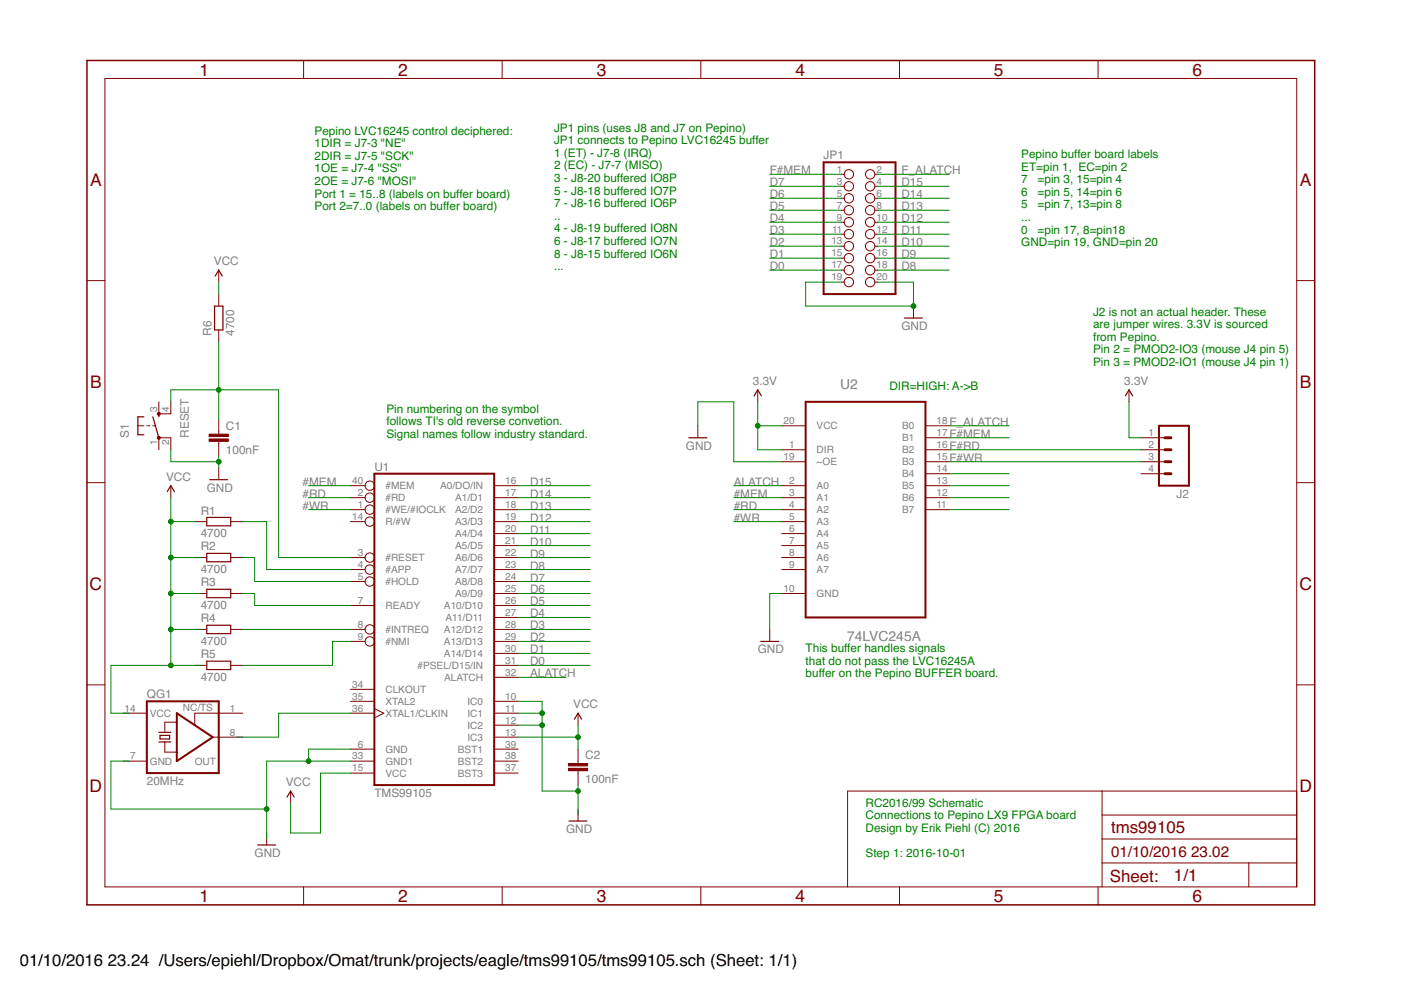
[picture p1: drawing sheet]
<svg xmlns="http://www.w3.org/2000/svg" width="297mm" height="210mm" viewBox="0 0 297 210" stroke-linecap="round" stroke-linejoin="round" font-family="sans-serif">
<path d="M174.6 34.4h15.3v28h-15.3zM170.8 85.2h25.4v45.7h-25.4zM245.7 90.3h6.4v12.7h-6.4zM79.4 100.4h25.4v66.1h-25.4zM31.1 148.7h15.3v15.2h-15.3zM37.5 151.2l7.6 5.1-7.6 5.1z" fill="none" stroke="#800000" stroke-width=".42"/>
<g fill="none" stroke="#800000" stroke-width=".21">
<path d="M22.2 16.6h252.7v171.4h-252.7zM64.4 12.8v3.8M106.5 12.8v3.8M148.6 12.8v3.8M190.7 12.8v3.8M232.8 12.8v3.8M178.4 37h.6M178.4 39.5h.6M185.5 37h.6M185.5 39.5h.6M18.4 59.5h3.8M46.4 57.3v2.5"/>
<path d="M178.4 42h.6M178.4 44.6h.6M178.4 47.1h.6M178.4 49.7h.6M178.4 52.2h.6M178.4 54.7h.6M178.4 57.3h.6M178.4 59.8h.6M185.5 42h.6M185.5 44.6h.6M185.5 47.1h.6M185.5 49.7h.6"/>
<path d="M185.5 52.2h.6M185.5 54.7h.6M185.5 57.3h.6M185.5 59.8h.6M274.9 59.5h3.8M46.4 62.4v2.5M46.4 70v2.5M193.7 64.9v2.5M29.2 90.3h1.3M31.1 90.3h.7M32.4 90.3h.6M33.7 95.4v-2.6h2.5v2.6"/>
<path d="M33.7 85.2v2.5h2.5v-2.5M46.4 89v3.1M46.4 93.6v3M46.4 99.2v2.5M148 90.3v2.5M160.7 82.7v2.5M165.7 90.3h5.1M165.7 95.4h5.1M165.7 97.9h5.1M196.2 90.3h5.1M196.2 95.4h5.1M196.2 97.9h5.1"/>
<path d="M196.2 92.8h5.1M239.4 82.7v2.5M241.9 95.4h5.1M241.9 97.9h5.1M241.9 92.8h5.1M18.4 102.3h3.8M36.2 103v2.5M41.3 110.6h2.5M41.3 118.2h2.5M48.9 110.6h2.6M48.9 118.2h2.6M74.3 103h3.1"/>
<path d="M74.3 105.5h3.1M74.3 108.1h3.1M74.3 110.6h3.1M74.3 118.2h3.1M104.8 103h5.1M104.8 105.5h5.1M104.8 108.1h5.1M104.8 110.6h5.1M104.8 113.1h5.1M104.8 115.7h5.1M104.8 118.2h5.1M165.7 103h5.1"/>
<path d="M165.7 105.5h5.1M165.7 108.1h5.1M165.7 110.6h5.1M165.7 113.1h5.1M165.7 115.7h5.1M165.7 118.2h5.1M196.2 103h5.1M196.2 105.5h5.1M196.2 108.1h5.1M196.2 100.4h5.1M241.9 100.4h5.1M274.9 102.3h3.8"/>
<path d="M41.3 125.8h2.5M41.3 133.5h2.5M48.9 125.8h2.6M48.9 133.5h2.6M74.3 120.8h3.1M74.3 123.3h3.1M74.3 128.4h5.1M74.3 133.5h3.1M74.3 136h3.1M104.8 120.8h5.1M104.8 123.3h5.1M104.8 125.8h5.1"/>
<path d="M104.8 128.4h5.1M104.8 130.9h5.1M104.8 133.5h5.1M104.8 136h5.1M104.8 138.5h5.1M163.2 133.5v2.5M165.7 120.8h5.1M165.7 125.8h5.1M18.4 145.2h3.8M26.1 151.2h5M34.9 157.3v2.2h2.6M37.5 153.1h-2.6v2.2"/>
<path d="M41.3 141.1h2.5M45.1 156.3h6.4M48.9 141.1h2.6M51.5 151.2h-10.2v2.6M74.3 148.7h5.1M74.3 151.2h5.1M74.3 158.8h5.1M74.3 146.2h5.1M79.4 150.2l2 1-2 1M104.8 141.1h5.1M104.8 148.7h5.1M104.8 151.2h5.1"/>
<path d="M104.8 153.8h5.1M104.8 156.3h5.1M104.8 143.6h5.1M104.8 158.8h5.1M122.6 151.2v2.6M122.6 158.8v3.1M274.9 145.2h3.8M26.1 161.4h5M56.5 176.6v2.6M61.6 167.7v2.6M74.3 161.4h5.1M74.3 163.9h5.1"/>
<path d="M104.8 161.4h5.1M104.8 163.9h5.1M122.6 163.4v3.1M122.6 171.5v2.6M233.7 167.7v20.3M233.7 177.9h41.2M233.7 172.8h41.2M274.9 167.7h-95.2v20.3M64.4 188v3.9M106.5 188v3.9M148.6 188v3.9M190.7 188v3.9"/>
<path d="M232.8 188v3.9M233.7 183h41.2M264.8 183v5"/>
<circle cx="180" cy="37" r=".99"/>
<circle cx="180" cy="39.5" r=".99"/>
<circle cx="184.5" cy="39.5" r=".99"/>
<circle cx="184.5" cy="37" r=".99"/>
<circle cx="180" cy="42" r=".99"/>
<circle cx="180" cy="47.1" r=".99"/>
<circle cx="180" cy="57.3" r=".99"/>
<circle cx="180" cy="52.2" r=".99"/>
<circle cx="180" cy="49.7" r=".99"/>
<circle cx="180" cy="44.6" r=".99"/>
<circle cx="180" cy="54.7" r=".99"/>
<circle cx="180" cy="59.8" r=".99"/>
<circle cx="184.5" cy="42" r=".99"/>
<circle cx="184.5" cy="59.8" r=".99"/>
<circle cx="184.5" cy="52.2" r=".99"/>
<circle cx="184.5" cy="57.3" r=".99"/>
<circle cx="184.5" cy="47.1" r=".99"/>
<circle cx="184.5" cy="44.6" r=".99"/>
<circle cx="184.5" cy="49.7" r=".99"/>
<circle cx="184.5" cy="54.7" r=".99"/>
<circle cx="78.4" cy="103" r=".99"/>
<circle cx="78.4" cy="108.1" r=".99"/>
<circle cx="78.4" cy="105.5" r=".99"/>
<circle cx="78.4" cy="110.6" r=".99"/>
<circle cx="78.4" cy="118.2" r=".99"/>
<circle cx="78.4" cy="120.8" r=".99"/>
<circle cx="78.4" cy="133.5" r=".99"/>
<circle cx="78.4" cy="123.3" r=".99"/>
<circle cx="78.4" cy="136" r=".99"/>
</g>
<g fill="none" stroke="#800000" stroke-width=".25">
<path d="M45.6 58.5l.8-1.2 .7 1.2M45.5 64.9h1.8v5.1h-1.8zM191.8 67.4h3.8M30.5 88.4h-1.3v3.8h1.3M32.4 88.4l1.3 4.4M33.7 87.7v.7M146 92.8h3.9M159.9 83.9l.8-1.2 .7 1.2M238.6 83.9l.8-1.2 .7 1.2M35.5 104.2l.7-1.2 .8 1.2M43.8 109.7h5.1v1.8h-5.1zM43.8 117.3h5.1v1.8h-5.1z"/>
<path d="M44.5 101.7h3.8M43.8 124.9h5.1v1.8h-5.1zM43.8 132.6h5.1v1.7h-5.1zM161.3 136h3.8M33.7 157.3h2.5M33.7 155.3h2.5M33.9 155.9h2.1v.8h-2.1zM43.8 140.2h5.1v1.8h-5.1zM121.8 152.5l.8-1.3 .7 1.3M54.6 179.2h3.8M60.9 169l.7-1.3 .8 1.3M120.6 174.1h3.9"/>
</g>
<g fill="#800000" stroke="#800000" stroke-width=".21">
<path d="M44.3 92.1h4.1v.5h-4.1z"/>
<path d="M44.3 93.1h4.1v.5h-4.1z"/>
<path d="M120.5 161.9h4.1v.5h-4.1z"/>
<path d="M120.5 162.9h4.1v.5h-4.1z"/>
</g>
<path d="M18.4 12.8h260.3v179.1h-260.3z" fill="none" stroke="#800000" stroke-width=".32"/>
<g fill="#800000" stroke="#800000" stroke-width=".21">
<circle cx="33.7" cy="92.8" r=".33"/>
<circle cx="33.7" cy="87.7" r=".33"/>
</g>
<path d="M247 97.9h1.3M247 95.4h1.3M247 92.8h1.3M247 100.4h1.3" fill="none" stroke="#800000" stroke-width=".61"/>
<g fill="none" stroke="#008000" stroke-width=".21">
<path d="M163.2 37h15.2M163.2 39.5h15.2M186.1 37h15.2M186.1 39.5h15.2M46.4 59.8v2.6M163.2 42h15.2M163.2 44.6h15.2M163.2 47.1h15.2M163.2 49.7h15.2M163.2 52.2h15.2M163.2 54.7h15.2M163.2 57.3h15.2"/>
<path d="M178.4 59.8h-7.6v5.1h22.9v-5.1h-7.6M186.1 42h15.2M186.1 44.6h15.2M186.1 47.1h15.2M186.1 49.7h15.2M186.1 52.2h15.2M186.1 54.7h15.2M186.1 57.3h15.2M46.4 72.5v16.5M36.2 85.2v-2.5h22.9v35.5h15.2M36.2 95.4v2.5h10.2M46.4 96.6v2.6"/>
<path d="M148 90.3v-5.1h7.6v12.7h10.1M160.7 90.3h5M160.7 85.2v10.2h5M201.3 97.9h40.6M201.3 90.3h12.7M201.3 95.4h40.6M201.3 92.8h12.7M239.4 85.2v7.6h2.5M36.2 105.5v35.6M36.2 118.2h6.4M36.2 110.6h5.1M51.5 110.6h5v10.2h17.8"/>
<path d="M51.5 118.2h2.5v5.1h20.3M65.4 103h8.9M65.4 105.5h8.9M65.4 108.1h8.9M109.9 118.2h15.2M109.9 110.6h15.2M109.9 103h15.2M109.9 105.5h15.2M109.9 108.1h15.2M109.9 113.1h15.2M109.9 115.7h15.2M155.6 110.6h10.1"/>
<path d="M155.6 103h10.1M155.6 105.5h10.1M155.6 108.1h10.1M201.3 103h12.7M201.3 105.5h12.7M201.3 108.1h12.7M201.3 100.4h12.7M36.2 133.5h6.4M36.2 125.8h6.4M51.5 133.5h22.8M51.5 125.8h2.5v2.6h20.3M74.3 136h-3.8v5.1h-19"/>
<path d="M109.9 133.5h15.2M109.9 125.8h15.2M109.9 136h15.2M109.9 128.4h15.2M109.9 123.3h15.2M109.9 120.8h15.2M109.9 130.9h15.2M109.9 138.5h15.2M165.7 125.8h-2.5v7.7M42.6 141.1h-19.1v10.1h3.8M74.3 158.8h-8.9v2.6M74.3 151.2h-15.2v5.1h-8.9"/>
<path d="M109.9 156.3h12.7M109.9 141.1h15.2M109.9 151.2h5M109.9 148.7h5v19h7.7M109.9 153.8h5M109.9 143.6h10.1M122.6 153.8v5M27.3 161.4h-3.8v10.1h33M74.3 161.4h-17.8v16.5M74.3 163.9h-6.3v12.7h-6.4v-6.3M122.6 166.5v6.3"/>
</g>
<g fill="#008000" stroke="#008000" stroke-width=".21">
<circle cx="65.4" cy="161.4" r=".51"/>
<circle cx="56.5" cy="171.5" r=".51"/>
<circle cx="122.6" cy="156.3" r=".51"/>
<circle cx="36.2" cy="133.5" r=".51"/>
<circle cx="36.2" cy="125.8" r=".51"/>
<circle cx="36.2" cy="118.2" r=".51"/>
<circle cx="36.2" cy="141.1" r=".51"/>
<circle cx="36.2" cy="110.6" r=".51"/>
<circle cx="122.6" cy="167.7" r=".51"/>
<circle cx="114.9" cy="153.8" r=".51"/>
<circle cx="114.9" cy="151.2" r=".51"/>
<circle cx="46.4" cy="97.9" r=".51"/>
<circle cx="193.7" cy="64.9" r=".51"/>
<circle cx="46.4" cy="82.7" r=".51"/>
<circle cx="160.7" cy="90.3" r=".51"/>
</g>
<g font-size="3.7" fill="#800000">
<text x="42.3" y="16">1</text>
<text x="84.4" y="16">2</text>
<text x="126.5" y="16">3</text>
<text x="168.6" y="16">4</text>
<text x="210.7" y="16">5</text>
<text x="252.9" y="16">6</text>
<text x="19.1" y="39.4">A</text>
<text x="275.6" y="39.4">A</text>
<text x="19.1" y="82.2">B</text>
<text x="275.6" y="82.2">B</text>
<text x="19" y="125.1">C</text>
<text x="275.5" y="125.1">C</text>
<text x="19" y="167.9">D</text>
<text x="275.5" y="167.9">D</text>
<text x="42.3" y="191.2">1</text>
<text x="84.4" y="191.2">2</text>
<text x="126.5" y="191.2">3</text>
<text x="168.6" y="191.2">4</text>
<text x="210.7" y="191.2">5</text>
<text x="252.9" y="191.2">6</text>
</g>
<g font-size="3.6" fill="#800000">
<text x="235.6" y="176.6">tms99105</text>
<text x="235.3" y="186.9">Sheet:</text>
<text x="248.9" y="186.8">1/1</text>
</g>
<g font-size="3.5">
<text x="4.2" y="204.7">01/10/2016</text>
<text x="22.9" y="204.7">23.24 /Users/epiehl/Dropbox/Omat/trunk/projects/eagle/tms99105/tms99105.sch (Sheet: 1/1)</text>
</g>
<g font-size="3.2" fill="#800000">
<text x="235.6" y="181.7">01/10/2016</text>
<text x="252.6" y="181.7">23.02</text>
</g>
<g font-size="2.9" fill="#808080">
<text x="178.1" y="82.6">U2</text>
<text x="179.6" y="136">74LVC245A</text>
</g>
<g font-size="2.5" fill="#008000">
<text x="66.7" y="28.6">Pepino LVC16245 control deciphered:</text>
<text x="117.5" y="27.9">JP1 pins (uses J8 and J7 on Pepino)</text>
<text x="66.7" y="31.2">1DIR = J7-3 &quot;NE&quot;</text>
<text x="66.7" y="33.9">2DIR = J7-5 &quot;SCK&quot;</text>
<text x="117.5" y="30.6">JP1 connects to Pepino LVC16245 buffer</text>
<text x="117.5" y="33.3">1 (ET) - J7-8 (IRQ)</text>
<text x="117.5" y="35.9">2 (EC) - J7-7 (MISO)</text>
<text x="216.5" y="33.5">Pepino buffer board labels</text>
<text x="66.7" y="36.6">1OE = J7-4 &quot;SS&quot;</text>
<text x="66.7" y="39.2">2OE = J7-6 &quot;MOSI&quot;</text>
<text x="66.7" y="41.9">Port 1 = 15..8 (labels on buffer board)</text>
<text x="117.5" y="38.6">3 - J8-20 buffered IO8P</text>
<text x="117.5" y="41.3">5 - J8-18 buffered IO7P</text>
<text x="216.5" y="36.2">ET=pin 1, EC=pin 2</text>
<text x="216.5" y="38.9">7</text>
<text x="216.5" y="41.5">6</text>
<text x="220" y="38.9">=pin 3, 15=pin 4</text>
<text x="220" y="41.5">=pin 5, 14=pin 6</text>
<text x="66.7" y="44.6">Port 2=7..0 (labels on buffer board)</text>
<text x="117.5" y="43.9">7 - J8-16 buffered IO6P</text>
<text x="117.5" y="46.6">..</text>
<text x="216.5" y="44.2">5</text>
<text x="216.5" y="46.9">...</text>
<text x="220" y="44.2">=pin 7, 13=pin 8</text>
<text x="117.5" y="49.3">4 - J8-19 buffered IO8N</text>
<text x="117.5" y="51.9">6 - J8-17 buffered IO7N</text>
<text x="216.5" y="49.5">0</text>
<text x="216.5" y="52.2">GND=pin 19, GND=pin 20</text>
<text x="220" y="49.5">=pin 17, 8=pin18</text>
<text x="117.5" y="54.6">8 - J8-15 buffered IO6N</text>
<text x="117.5" y="57.3">...</text>
<text x="231.8" y="66.9">J2 is not an actual header. These</text>
<text x="231.8" y="69.6">are jumper wires. 3.3V is sourced</text>
<text x="231.8" y="72.2">from Pepino.</text>
<text x="231.8" y="74.9">Pin 2 = PMOD2-IO3 (mouse J4 pin 5)</text>
<text x="231.8" y="77.6">Pin 3 = PMOD2-IO1 (mouse J4 pin 1)</text>
<text x="188.6" y="82.7">DIR=HIGH: A-&gt;B</text>
<text x="81.9" y="87.5">Pin numbering on the symbol</text>
<text x="81.9" y="90.2">follows TI's old reverse convetion.</text>
<text x="81.9" y="92.8">Signal names follow industry standard.</text>
<text x="170.8" y="138.3">This buffer handles signals</text>
<text x="170.8" y="140.9">that do not pass the LVC16245A</text>
<text x="170.8" y="143.6">buffer on the Pepino BUFFER board.</text>
<text x="183.5" y="171">RC2016/99 Schematic</text>
<text x="183.5" y="173.7">Connections to Pepino LX9 FPGA board</text>
<text x="183.5" y="176.4">Design by Erik Piehl (C) 2016</text>
<text x="183.5" y="181.7">Step 1: 2016-10-01</text>
</g>
<g font-size="2.5" fill="#808080">
<text x="174.6" y="33.8">JP1</text>
<text x="163.2" y="37">F#MEM</text>
<text x="163.2" y="39.5">D7</text>
<text x="191.1" y="37">F_ALATCH</text>
<text x="191.1" y="39.5">D15</text>
<text x="163.2" y="42">D6</text>
<text x="163.2" y="44.6">D5</text>
<text x="163.2" y="47.1">D4</text>
<text x="191.1" y="42">D14</text>
<text x="191.1" y="44.6">D13</text>
<text x="191.1" y="47.1">D12</text>
<text x="163.2" y="49.7">D3</text>
<text x="163.2" y="52.2">D2</text>
<text x="191.1" y="49.7">D11</text>
<text x="191.1" y="52.2">D10</text>
<text x="45.4" y="56.3">VCC</text>
<text x="163.2" y="54.7">D1</text>
<text x="163.2" y="57.3">D0</text>
<text x="191.1" y="54.7">D9</text>
<text x="191.1" y="57.3">D8</text>
<text x="44.9" y="71.2" transform="rotate(-90 44.9 71.2)">R6</text>
<text x="49.7" y="71.2" transform="rotate(-90 49.7 71.2)">4700</text>
<text x="191.1" y="70">GND</text>
<text x="159.6" y="81.6">3.3V</text>
<text x="238.4" y="81.6">3.3V</text>
<text x="27.3" y="92.8" transform="rotate(-90 27.3 92.8)">S1</text>
<text x="40" y="92.8" transform="rotate(-90 40 92.8)">RESET</text>
<text x="47.9" y="91.2">C1</text>
<text x="145.4" y="95.4">GND</text>
<text x="201.3" y="92.8">F#MEM</text>
<text x="201.3" y="95.4">F#RD</text>
<text x="201.3" y="90.3">F_ALATCH</text>
<text x="35.2" y="102">VCC</text>
<text x="47.9" y="96.2">100nF</text>
<text x="79.4" y="99.8">U1</text>
<text x="201.3" y="97.9">F#WR</text>
<text x="43.8" y="104.2">GND</text>
<text x="64.1" y="103">#MEM</text>
<text x="64.1" y="105.5">#RD</text>
<text x="112.4" y="103">D15</text>
<text x="112.4" y="105.5">D14</text>
<text x="155.6" y="105.5">#MEM</text>
<text x="155.6" y="103">ALATCH</text>
<text x="249.4" y="105.5">J2</text>
<text x="42.6" y="113.9">4700</text>
<text x="42.6" y="109.1">R1</text>
<text x="64.1" y="108.1">#WR</text>
<text x="112.4" y="108.1">D13</text>
<text x="112.4" y="110.6">D12</text>
<text x="112.4" y="113.1">D11</text>
<text x="155.6" y="108.1">#RD</text>
<text x="155.6" y="110.6">#WR</text>
<text x="42.6" y="116.7">R2</text>
<text x="112.4" y="115.7">D10</text>
<text x="112.4" y="118.2">D9</text>
<text x="42.6" y="121.5">4700</text>
<text x="42.6" y="124.3">R3</text>
<text x="112.4" y="120.8">D8</text>
<text x="112.4" y="123.3">D7</text>
<text x="112.4" y="125.8">D6</text>
<text x="42.6" y="129.1">4700</text>
<text x="42.6" y="132">R4</text>
<text x="112.4" y="128.4">D5</text>
<text x="112.4" y="130.9">D4</text>
<text x="42.6" y="136.8">4700</text>
<text x="112.4" y="133.4">D3</text>
<text x="112.4" y="136">D2</text>
<text x="42.6" y="139.6">R5</text>
<text x="112.4" y="143.6">ALATCH</text>
<text x="112.4" y="138.5">D1</text>
<text x="112.4" y="141.1">D0</text>
<text x="160.7" y="138.5">GND</text>
<text x="31.1" y="148.1">QG1</text>
<text x="42.6" y="144.4">4700</text>
<text x="121.5" y="150.2">VCC</text>
<text x="124.1" y="161">C2</text>
<text x="31.1" y="166.5">20MHz</text>
<text x="60.6" y="166.7">VCC</text>
<text x="124.1" y="166.1">100nF</text>
<text x="79.4" y="169">TMS99105</text>
<text x="120" y="176.6">GND</text>
<text x="54" y="181.7">GND</text>
</g>
<g font-size="2.1" fill="#808080">
<text x="177.4" y="36.6">1</text>
<text x="177.4" y="39.1">3</text>
<text x="177.4" y="41.7">5</text>
<text x="185.8" y="36.6">2</text>
<text x="185.8" y="39.1">4</text>
<text x="185.8" y="41.7">6</text>
<text x="177.4" y="44.2">7</text>
<text x="177.4" y="46.8">9</text>
<text x="185.8" y="44.2">8</text>
<text x="185.8" y="46.8">10</text>
<text x="176.3" y="51.8">13</text>
<text x="176.4" y="49.3">11</text>
<text x="185.8" y="49.3">12</text>
<text x="185.8" y="51.8">14</text>
<text x="176.3" y="54.4">15</text>
<text x="176.3" y="56.9">17</text>
<text x="176.3" y="59.5">19</text>
<text x="185.8" y="54.4">16</text>
<text x="185.8" y="56.9">18</text>
<text x="185.8" y="59.5">20</text>
<text x="33.3" y="87.4" transform="rotate(-90 33.3 87.4)">3</text>
<text x="35.9" y="87.4" transform="rotate(-90 35.9 87.4)">4</text>
<text x="166.1" y="89.9">20</text>
<text x="198.5" y="89.9">18</text>
<text x="33.3" y="94.4" transform="rotate(-90 33.3 94.4)">1</text>
<text x="35.9" y="94.4" transform="rotate(-90 35.9 94.4)">2</text>
<text x="167.3" y="95">1</text>
<text x="173.1" y="91">VCC</text>
<text x="191.2" y="91">B0</text>
<text x="191.2" y="93.6">B1</text>
<text x="198.5" y="92.5">17</text>
<text x="198.5" y="95">16</text>
<text x="243.5" y="92.5">1</text>
<text x="243.5" y="95">2</text>
<text x="166.1" y="97.5">19</text>
<text x="173.1" y="96.1">DIR</text>
<text x="173.1" y="98.7">~OE</text>
<text x="191.2" y="96.1">B2</text>
<text x="191.2" y="98.7">B3</text>
<text x="191.2" y="101.2">B4</text>
<text x="198.5" y="97.5">15</text>
<text x="198.5" y="100.1">14</text>
<text x="243.5" y="97.5">3</text>
<text x="243.5" y="100.1">4</text>
<text x="74.7" y="102.6">40</text>
<text x="75.9" y="105.2">2</text>
<text x="75.9" y="107.7">1</text>
<text x="81.7" y="103.7">#MEM</text>
<text x="81.7" y="106.3">#RD</text>
<text x="93.3" y="103.7">A0/DO/IN</text>
<text x="96.5" y="106.3">A1/D1</text>
<text x="107.1" y="102.6">16</text>
<text x="107.1" y="105.2">17</text>
<text x="107.1" y="107.7">18</text>
<text x="167.3" y="102.6">2</text>
<text x="167.3" y="105.2">3</text>
<text x="167.3" y="107.7">4</text>
<text x="173.1" y="103.7">A0</text>
<text x="173.1" y="106.3">A1</text>
<text x="191.2" y="103.7">B5</text>
<text x="191.2" y="106.3">B6</text>
<text x="198.5" y="102.6">13</text>
<text x="198.5" y="105.2">12</text>
<text x="198.5" y="107.7">11</text>
<text x="74.7" y="110.2">14</text>
<text x="81.7" y="108.8">#WE/#IOCLK</text>
<text x="81.7" y="111.4">R/#W</text>
<text x="96.5" y="108.8">A2/D2</text>
<text x="96.5" y="111.4">A3/D3</text>
<text x="96.5" y="113.9">A4/D4</text>
<text x="107.1" y="110.2">19</text>
<text x="107.1" y="112.8">20</text>
<text x="167.3" y="110.2">5</text>
<text x="167.3" y="112.8">6</text>
<text x="173.1" y="108.8">A2</text>
<text x="173.1" y="111.4">A3</text>
<text x="173.1" y="113.9">A4</text>
<text x="191.2" y="108.8">B7</text>
<text x="75.9" y="117.9">3</text>
<text x="81.7" y="119">#RESET</text>
<text x="96.5" y="116.4">A5/D5</text>
<text x="96.5" y="119">A6/D6</text>
<text x="107.1" y="115.3">21</text>
<text x="107.1" y="117.9">22</text>
<text x="167.3" y="115.3">7</text>
<text x="167.3" y="117.9">8</text>
<text x="173.1" y="116.4">A5</text>
<text x="173.1" y="119">A6</text>
<text x="75.9" y="120.4">4</text>
<text x="75.9" y="122.9">5</text>
<text x="81.7" y="121.5">#APP</text>
<text x="81.7" y="124.1">#HOLD</text>
<text x="96.5" y="121.5">A7/D7</text>
<text x="96.5" y="124.1">A8/D8</text>
<text x="107.1" y="120.4">23</text>
<text x="107.1" y="122.9">24</text>
<text x="107.1" y="125.5">25</text>
<text x="166.1" y="125.5">10</text>
<text x="167.3" y="120.4">9</text>
<text x="173.1" y="121.5">A7</text>
<text x="75.9" y="128">7</text>
<text x="81.7" y="129.1">READY</text>
<text x="94.1" y="129.1">A10/D10</text>
<text x="94.4" y="131.7">A11/D11</text>
<text x="96.5" y="126.6">A9/D9</text>
<text x="107.1" y="128">26</text>
<text x="107.1" y="130.6">27</text>
<text x="173.1" y="126.6">GND</text>
<text x="75.9" y="133.1">8</text>
<text x="75.9" y="135.6">9</text>
<text x="81.7" y="134.2">#INTREQ</text>
<text x="81.7" y="136.8">#NMI</text>
<text x="94.1" y="134.2">A12/D12</text>
<text x="94.1" y="136.8">A13/D13</text>
<text x="107.1" y="133.1">28</text>
<text x="107.1" y="135.6">29</text>
<text x="88.5" y="141.8">#PSEL/D15/IN</text>
<text x="94.1" y="139.3">A14/D14</text>
<text x="107.1" y="138.2">30</text>
<text x="107.1" y="140.7">31</text>
<text x="107.1" y="143.3">32</text>
<text x="74.7" y="148.3">35</text>
<text x="74.7" y="145.8">34</text>
<text x="81.7" y="149.4">XTAL2</text>
<text x="81.7" y="146.9">CLKOUT</text>
<text x="94.2" y="144.4">ALATCH</text>
<text x="99.1" y="149.4">IC0</text>
<text x="107.1" y="148.3">10</text>
<text x="26.4" y="150.9">14</text>
<text x="31.8" y="152">VCC</text>
<text x="38.8" y="150.7">NC/TS</text>
<text x="48.7" y="155.9">8</text>
<text x="48.7" y="150.9">1</text>
<text x="74.7" y="150.9">36</text>
<text x="81.7" y="152">XTAL1/CLKIN</text>
<text x="99.1" y="152">IC1</text>
<text x="99.1" y="154.5">IC2</text>
<text x="107.1" y="150.9">11</text>
<text x="107.1" y="153.4">12</text>
<text x="107.1" y="155.9">13</text>
<text x="27.6" y="161">7</text>
<text x="74.7" y="161">33</text>
<text x="75.9" y="158.5">6</text>
<text x="81.7" y="159.6">GND</text>
<text x="97.1" y="159.6">BST1</text>
<text x="99.1" y="157.1">IC3</text>
<text x="107.1" y="158.5">39</text>
<text x="107.1" y="161">38</text>
<text x="31.8" y="162.1">GND</text>
<text x="41.3" y="162.1">OUT</text>
<text x="74.7" y="163.6">15</text>
<text x="81.7" y="164.7">VCC</text>
<text x="81.7" y="162.1">GND1</text>
<text x="97.1" y="162.1">BST2</text>
<text x="97.1" y="164.7">BST3</text>
<text x="107.1" y="163.6">37</text>
</g>
</svg>
